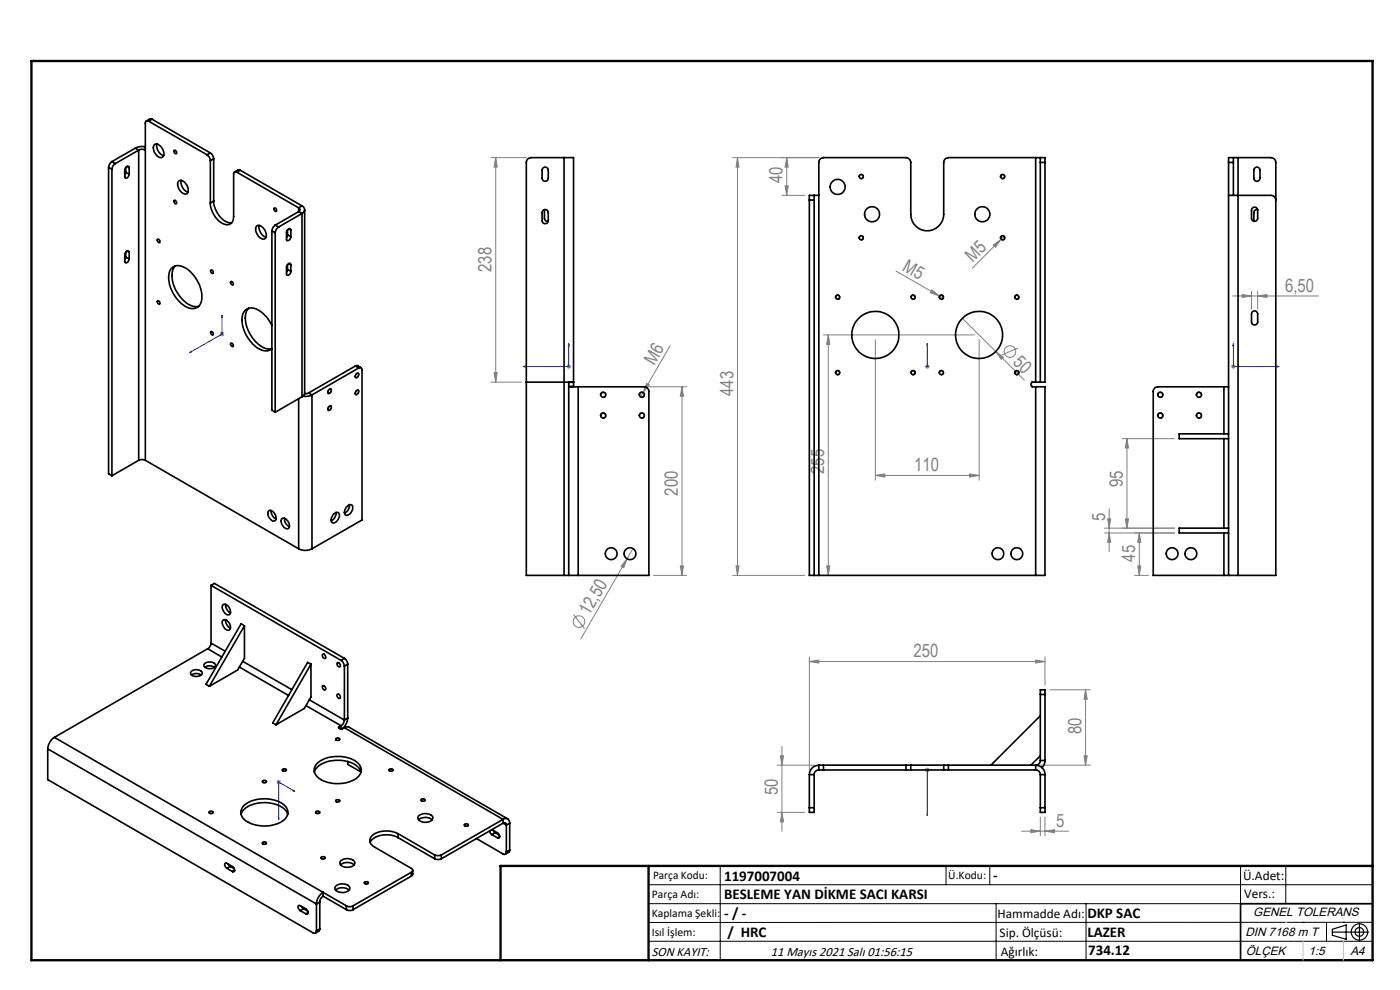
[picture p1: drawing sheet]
<svg xmlns="http://www.w3.org/2000/svg" width="297mm" height="210mm" viewBox="0 0 297 210" stroke-linecap="round" stroke-linejoin="round" font-family="sans-serif">
<g fill="none" stroke="#808080" stroke-width=".21">
<path d="M104.1 33.4h7.6M105.2 33.4l.3 2h-.7zM105.2 33.4v47.7M155.4 33.4h18.3M156.5 33.4v88.7M156.5 33.4l.3 2h-.7zM166.5 39.4h.7l-.3 2zM166.9 33.4v8M166.9 33.4l.3 2h-.7zM165.9 41.4h4.8M190.1 57.5l9.2 5.3M210.7 52l1.6-1.2-1.1 1.6z"/>
<path d="M212.3 50.8l-6 6.1M213 50.1l-.7 .7M46.6 70.9h1M46.7 70.5l.7 .7M47.1 70.4v1M47.4 70.5l-.7 .7M104.8 79h.7l-.3 2.1zM120.2 77.7h.9M120.3 77.4l.7 .7M120.6 77.2v1M121 77.4l-.7 .7M142.1 73.4l-5.6 9.8"/>
<path d="M174.7 71h32M175.7 71v51.1M175.7 71l.3 2.1h-.6zM185.7 72.1v29.8M196.2 77.7h1M196.4 77.4l.7 .7M196.7 77.2v1M197.1 77.4l-.7 .7M197.7 61.5l1.6 1.3-1.9-.7zM199.3 62.8l.8 .5M204.2 67.5l13.1 13.1M207.7 72.1v29.8"/>
<path d="M211.2 74.6l1.7 1.2-.5 .4zM216 73.8l-3.5 1.5M261.2 77.7h.9M261.3 77.4l.7 .7M261.5 62.8h18.2M261.7 77.2v1M262 77.4l-.7 .7M263.5 62.5l2 .3-2 .3zM265.5 61.8v3.8M266.8 62.8l2-.3v.6zM266.8 61.8v3.8M104.1 81.1h6.6"/>
<path d="M136.5 83.2l-.6 1.1M137.2 81.3l.5 .4-1.2 1.5zM137.7 82h8M144.7 82l.3 2.1h-.7zM144.7 82v40.1M238.1 93.1h11.1M239.1 93.1v18.9M239.1 93.1l.3 1.9h-.7zM133 118.5l-.7 1.9-.5-.3zM133 118.5l-9.8 17.1M134.3 116.4l-1.3 2.1M185.7 100.9l2-.4v.7z"/>
<path d="M185.7 100.9h22M205.7 100.5l2 .4-2 .3zM234.3 113.1h14.9M234.3 112h14.9M235 110.1h.6l-.3 1.9zM235.3 107.9v9.1M235.3 113.1l.3 1.9h-.6zM238.7 110.1h.7l-.3 1.9zM241.7 113.1l.3 1.9h-.6zM241.7 113.1v9M121.7 130.3l2.3 3M138.6 122.1h7.1"/>
<path d="M144.3 120h.7l-.3 2.1zM155.4 122.1h15.3M156.1 120h.7l-.3 2.1zM171.7 139.3v24M175.4 120h.6l-.3 2.1zM221.7 139.3v6M240.7 122.1h3M241.4 120h.6l-.3 2.1zM165.9 158.3v18M171.7 140.3l2-.3v.6zM171.7 140.3h50M219.7 140l2 .3-2 .3z"/>
<path d="M222.7 146.3h8.6M230.3 146.3v16M230.3 146.3l.3 2h-.6zM58.6 165.9h1M58.8 165.6l.7 .7M59.1 165.4v1M59.5 165.6l-.7 .7M164.9 162.3h7.8M164.9 172.3h5.8M165.6 160.3h.6l-.3 2zM165.9 172.3l.3 2h-.6zM196.2 163.3h1"/>
<path d="M196.4 163l.7 .7M196.7 162.8v1M197.1 163l-.7 .7M216.7 176.3h10M218.7 176l2 .3-2 .3zM220.7 173.3v4M220.7 162.3h10.6M221.7 176.3l2-.3v.6zM221.7 173.3v4M230 160.3h.6l-.3 2z"/>
<circle cx="214.3" cy="74.6" r="1.23"/>
<circle cx="122.8" cy="131.8" r="1.23"/>
</g>
<g fill="none" stroke="#000" stroke-width=".21">
<path d="M182.2 37.6a.5 .5 0 0 1 .4-.7 .5 .5 0 0 1 .6 .6 .5 .5 0 0 1-.6 .4M212.2 37.6a.48 .48 0 0 1 .5-.6 .48 .48 0 0 1 .5 .5 .48 .48 0 0 1-.6 .4M182.2 50.6a.51 .51 0 0 1 .5-.7 .51 .51 0 0 1 .5 .6 .51 .51 0 0 1-.6 .4M212.2 50.6a.5 .5 0 0 1 .5-.6 .5 .5 0 0 1 .5 .5 .5 .5 0 0 1-.6 .4M75.6 79.3l.3-.2a.59 .59 0 0 1 .1 .7 .59 .59 0 0 1-.6 .3v-.5zM177.2 79.2a.5 .5 0 0 1 .5-.6 .5 .5 0 0 1 .5 .5 .5 .5 0 0 1-.6 .4M177.2 63.2a.5 .5 0 0 1 .5-.6 .5 .5 0 0 1 .5 .5 .5 .5 0 0 1-.6 .4M193.2 63.2a.51 .51 0 0 1 .5-.7 .51 .51 0 0 1 .5 .6 .51 .51 0 0 1-.6 .4M193.2 79.2a.51 .51 0 0 1 .5-.7 .51 .51 0 0 1 .5 .6 .51 .51 0 0 1-.6 .4M199.2 79.2a.51 .51 0 0 1 .5-.7 .51 .51 0 0 1 .5 .6 .51 .51 0 0 1-.6 .4M199.2 63.2a.51 .51 0 0 1 .5-.7 .51 .51 0 0 1 .5 .6 .51 .51 0 0 1-.6 .4M215.2 63.2a.5 .5 0 0 1 .5-.6 .5 .5 0 0 1 .5 .5 .5 .5 0 0 1-.6 .4"/>
<path d="M215.2 79.2a.5 .5 0 0 1 .5-.6 .5 .5 0 0 1 .5 .5 .5 .5 0 0 1-.6 .4M69.6 86.4l.5-.4a.55 .55 0 0 1 .2 .6 .55 .55 0 0 1-.4 .5h-.3l-.1-.2zM69.6 82.8l.5-.4a.59 .59 0 0 1 .2 .7 .59 .59 0 0 1-.5 .4l-.3-.2zM75.6 82.9l.3-.2a.57 .57 0 0 1 .1 .7 .57 .57 0 0 1-.6 .3v-.5zM127.4 88.3a.59 .59 0 0 1 .5-.7 .59 .59 0 0 1 .6 .6 .59 .59 0 0 1-.7 .5M127.4 83.9a.6 .6 0 0 1 .5-.7 .6 .6 0 0 1 .7 .6 .6 .6 0 0 1-.8 .5M135.6 88.3a.6 .6 0 0 1 .5-.8 .6 .6 0 0 1 .7 .7 .6 .6 0 0 1-.8 .5M135.6 83.9a.61 .61 0 0 1 .5-.8 .61 .61 0 0 1 .7 .7 .61 .61 0 0 1-.8 .5M245.6 88.3a.59 .59 0 0 1 .5-.7 .59 .59 0 0 1 .6 .6 .59 .59 0 0 1-.7 .5M245.6 83.9a.6 .6 0 0 1 .5-.7 .6 .6 0 0 1 .6 .6 .6 .6 0 0 1-.7 .5M253.8 88.3a.6 .6 0 0 1 .5-.8 .6 .6 0 0 1 .6 .7 .6 .6 0 0 1-.7 .5M253.8 83.9a.61 .61 0 0 1 .5-.8 .61 .61 0 0 1 .7 .7 .61 .61 0 0 1-.8 .5"/>
<path d="M71.2 156.7a.52 .52 0 0 1 .5-.2 .52 .52 0 0 1 .4 .4 .49 .49 0 0 1-.5 .2 .49 .49 0 0 1-.4-.4zM44.4 172.1l.6-.1 .2 .2a.47 .47 0 0 1-.4 .4 .47 .47 0 0 1-.5-.4zM55.6 165.7a.5 .5 0 0 1 .6-.2 .5 .5 0 0 1 .4 .4 .51 .51 0 0 1-.6 .2 .51 .51 0 0 1-.4-.4zM55.7 178.6h.4l.5 .1a.47 .47 0 0 1-.5 .4 .47 .47 0 0 1-.5-.4zM59.9 163.2a.51 .51 0 0 1 .5-.2 .51 .51 0 0 1 .4 .5 .52 .52 0 0 1-.6 .1 .52 .52 0 0 1-.3-.4zM66.9 172.2a.52 .52 0 0 1 .6-.2 .52 .52 0 0 1 .4 .4 .52 .52 0 0 1-.6 .2 .52 .52 0 0 1-.4-.4zM71.2 169.7a.52 .52 0 0 1 .5-.1 .52 .52 0 0 1 .4 .4 .51 .51 0 0 1-.5 .2 .51 .51 0 0 1-.4-.5zM82.5 163.2a.54 .54 0 0 1 .5-.2 .54 .54 0 0 1 .4 .5 .54 .54 0 0 1-.5 .2 .54 .54 0 0 1-.4-.5zM89.4 169.5l.5-.1 .3 .2a.47 .47 0 0 1-.5 .4 .47 .47 0 0 1-.4-.4zM98.5 174.9a.55 .55 0 0 1 .5-.2 .55 .55 0 0 1 .4 .4 .52 .52 0 0 1-.5 .2 .52 .52 0 0 1-.4-.4zM68.1 181.8a.52 .52 0 0 1 .5-.2 .52 .52 0 0 1 .4 .5 .52 .52 0 0 1-.5 .2 .52 .52 0 0 1-.4-.5zM77.3 187.1a.51 .51 0 0 1 .5-.2 .51 .51 0 0 1 .4 .5 .52 .52 0 0 1-.6 .2 .52 .52 0 0 1-.3-.5z"/>
<path d="M137.6 187.7h153.6M137.6 191.7h153.6M137.6 199.7h153.6M152.8 183.7v20M200.7 183.7v4M210 183.7v4M211.3 191.7v12M230.4 191.7v12M263.2 183.7v20M272.8 183.7v8M276.4 195.6h.1M281.4 195.6v4.1"/>
<path d="M285 195.6h.1M291.2 195.6l-153.6 .1"/>
</g>
<g fill="none" stroke="#000" stroke-width=".25">
<path d="M282.6 197.7h7.8M282.6 197.1l3-.9v3l-3-.8zM288.4 195.8v3.8M106.2 203.7h185"/>
<circle cx="288.4" cy="197.7" r="1.74"/>
<circle cx="288.4" cy="197.7" r=".93"/>
</g>
<g fill="none" stroke="#00f" stroke-width=".21">
<path d="M40.2 74.8l.4-.3v.2zM47.1 66.9l.1 .3-.2 .1zM47.1 66.9v4l-6.9 3.9M110.9 77.7l.5-.1v.3zM120.6 72.9l.2 .5h-.3zM120.6 72.9v4.8h-9.7M196.7 72.9v.5v-.5M196.7 77.6v.3zM196.7 77.7h.1M196.7 72.9v4.8M261.7 72.9l.1 .5h-.3zM261.7 72.9v4.8h9.7"/>
<path d="M270.9 77.6l.5 .1-.5 .2zM59.1 173.4l.1 .1-.1 .3zM62.2 167.6l.3 .3-.3-.1zM62.5 167.9l-3.4-2v7.9M196.7 163.2v.2zM196.7 173v-.5v.5M196.7 163.3h.1M196.7 163.3v9.7"/>
</g>
<path d="M291.2 191.7h-28v12" fill="none" stroke="#000" stroke-width=".35"/>
<path d="M6.7 12.9h284.5v190.8h-284.5zM137.6 183.7v20M291.2 183.7h-185v20" fill="none" stroke="#000" stroke-width=".5"/>
<path d="M276.4 199.7v4M285 199.7v4" fill="none" stroke="#c0c0c0" stroke-width=".21"/>
<path d="M272.8 195.6h.1" fill="none" stroke="#c0c0c0" stroke-width=".25"/>
<g fill="#00f">
<path d="M196.7 72.9v.5zM196.7 77.6v.3z"/>
<path d="M261.7 72.9l-.2 .5h.3zM270.9 77.6v.3l.5-.2z"/>
<path d="M47.1 66.9l.1 .3-.2 .1zM40.2 74.8l.4-.3v.2zM62.2 167.6v.2l.3 .1zM59.1 173.4v.4l.1-.3z"/>
<path d="M196.7 163.2v.2zM196.7 172.5v.5zM120.6 72.9l.2 .5h-.3zM110.9 77.7l.5-.1v.3z"/>
</g>
<g fill="#808080">
<path d="M197.7 61.5l1.6 1.3-1.9-.7z"/>
<path d="M210.7 52l1.6-1.2-1.1 1.6z"/>
<path d="M133 118.5l-.7 1.9-.5-.3z"/>
<path d="M137.2 81.3l.5 .4-1.2 1.5z"/>
<path d="M211.2 74.6l1.7 1.2-.5 .4z"/>
<path d="M205.7 100.5l2 .4-2 .3zM185.7 100.9l2-.4v.7z"/>
<path d="M241.7 113.1l.3 1.9h-.6zM241.4 120h.6l-.3 2.1z"/>
<path d="M104.8 79h.7l-.3 2.1zM105.2 33.4l.3 2h-.7z"/>
<path d="M238.7 110.1h.7l-.3 1.9zM239.1 93.1l.3 1.9h-.7z"/>
<path d="M235 110.1h.6l-.3 1.9zM235.3 113.1l.3 1.9h-.6zM165.6 160.3h.6l-.3 2zM165.9 172.3l.3 2h-.6zM230.3 146.3l.3 2h-.6zM230 160.3h.6l-.3 2z"/>
<path d="M144.7 82l.3 2.1h-.7zM144.3 120h.7l-.3 2.1z"/>
<path d="M166.9 33.4l.3 2h-.7zM166.5 39.4h.7l-.3 2z"/>
<path d="M156.5 33.4l.3 2h-.7zM156.1 120h.7l-.3 2.1zM175.7 71l.3 2.1h-.6zM175.4 120h.6l-.3 2.1z"/>
<path d="M171.7 140.3l2-.3v.6zM219.7 140l2 .3-2 .3z"/>
<path d="M263.5 62.5l2 .3-2 .3zM266.8 62.8l2-.3v.6zM218.7 176l2 .3-2 .3zM221.7 176.3l2-.3v.6z"/>
</g>
<g fill="none" stroke="#000" stroke-width=".35">
<path d="M23 35.5l.7 .4M23 35.5v65l.7 .4M23.7 34.3a1.6 1.6 0 0 0-.7 1.2M23.7 34.3l.7 .4M23.7 35.9v65M24.4 34.7a1.47 1.47 0 0 0-.7 1.2M26.7 36.5l-.2 .6M26.7 36.5l.7 .5M26.7 35.5v1M27 35.3l.4 .3M27.4 35.6l-.1-.3h-.3l-.5 .6v1.8a.63 .63 0 0 0 .7-.1 .63 .63 0 0 0 .2-.6M27.4 35.6v1.4"/>
<path d="M28.7 31.4l.7 .4M28.7 31.4l-5 2.9M29.4 31.8a1.5 1.5 0 0 1 1.4 0M29.4 31.8l-5 2.9M29.4 31.8v65.8M30.8 31.1h-1.1l-1 .3M31.5 25.7a.44 .44 0 0 0-.5 0 .44 .44 0 0 0-.2 .4v71.5M31.5 25.7l12.4 7.1M32.2 25.3l-.3-.1-.9 .5M32.2 25.3l12.4 7.1M32.2 25.3l-.7 .4M32.7 30.7a1.63 1.63 0 0 1 2 1.5 .82 .82 0 0 1-.2 1.2 .82 .82 0 0 1-1.2-.3 2.07 2.07 0 0 1-.6-2.4z"/>
<path d="M33.3 30.5a2.27 2.27 0 0 0 1.4 2.5M36.9 32a.39 .39 0 0 1 .5 .1 .39 .39 0 0 1-.1 .5l-.3-.2zM37.9 38.4a1.3 1.3 0 0 1 1.8 .9 1.23 1.23 0 0 1-.3 1.9 1.97 1.97 0 0 1-1.5-2.8zM38.5 38.3a2.23 2.23 0 0 0 1.4 2.4M43.9 32.8a1.6 1.6 0 0 1 .7 1.3M44.6 32.4a1.6 1.6 0 0 1 .7 1.3M44.6 34.1v9M44.6 32.4l-.7 .4M45.3 33.7l-.7 .4M45.3 33.7v8.9M50.3 36.5a.42 .42 0 0 0-.5 0 .42 .42 0 0 0-.2 .4v9a1.5 1.5 0 0 1-.8 1.6 1.5 1.5 0 0 1-1.7-.2 5.4 5.4 0 0 1-2.5-4.2M50.3 36.5l13.1 7.6"/>
<path d="M51 36.1l-.4-.1-.8 .5M51 36.1l13.1 7.6M51 36.1l-.7 .4M115.1 35.7a.65 .65 0 0 1 .8-.2 .65 .65 0 0 1 .4 .6v1.7a.65 .65 0 0 1-.6 .7 .65 .65 0 0 1-.7-.7v-1.7zM119.7 33.4h-7.1a1.02 1.02 0 0 0-.9 1.1v87.6h8M119.7 33.4h2v47.7M119.7 33.4v88.7M219.7 33.4h1M219.7 33.4h-18.5a1.02 1.02 0 0 0-1 1.1v11a3.5 3.5 0 0 1-3.5 3.5 3.5 3.5 0 0 1-3.5-3.5v-11a1.09 1.09 0 0 0-1-1.1h-17.5a1.02 1.02 0 0 0-1 1.1v87.6M219.7 33.4v47.7M220.7 33.4h1v1.1M220.7 33.4v1.1"/>
<path d="M220.7 34.5h1M220.7 34.5v46.6M221.7 34.5v46.6h-1M260.6 34.5h1.1M260.6 34.5v87.6M261.7 33.4v1.1M261.7 33.4h-1.1v1.1M261.7 33.4h.9M261.7 34.5v6.9M262.6 33.4h7.1a1.02 1.02 0 0 1 1 1.1v87.6h-8.1M262.6 33.4v88.7M266.1 35.7a.65 .65 0 0 1 .8-.2 .65 .65 0 0 1 .4 .6v1.7a.65 .65 0 0 1-.7 .7 .65 .65 0 0 1-.6-.7v-1.7z"/>
<path d="M26.7 54.5l-.2 .6M26.7 53.5v1M26.7 54.5l.7 .4M27 53.3l.4 .2M27.4 53.5v-.1a.63 .63 0 0 0-.7 0 .63 .63 0 0 0-.2 .7v1.5a.63 .63 0 0 0 .7 0 .63 .63 0 0 0 .2-.7M27.4 53.5v1.4M33.4 50.7a.44 .44 0 0 1 .5 .3 .44 .44 0 0 1-.1 .5l-.4-.4zM36.4 56.9a2.65 2.65 0 0 1 3.6 .4 6.9 6.9 0 0 1 2.5 7.1 2.15 2.15 0 0 1-3.3 .5 7.2 7.2 0 0 1-3.2-7.3zM37 42.5a.37 .37 0 0 1 .5 .2 .37 .37 0 0 1-.3 .5l-.3-.4zM37.2 56.4a4.3 4.3 0 0 0-.1 4.7 6.2 6.2 0 0 0 4.4 3.9h.6M44.8 57.3a.42 .42 0 0 1 .4 .2 .42 .42 0 0 1-.1 .5l-.4-.4zM45.3 42.6a4.9 4.9 0 0 0 3.5 4.7h.3"/>
<path d="M45.3 42.6l-.7 .5M48.9 59.8a.39 .39 0 0 1 .5 .2 .39 .39 0 0 1-.1 .5l-.3-.3zM54.5 47.9a1.36 1.36 0 0 1 1.7 1 1.23 1.23 0 0 1-.2 1.8 2.03 2.03 0 0 1-1.5-2.8zM55 47.8a2.23 2.23 0 0 0 1.4 2.5M57.7 49l.7 .4M57.7 49v38l.7 .4M58.1 44.2a.4 .4 0 0 1 .5 .2 .4 .4 0 0 1-.1 .5l-.3-.3zM58.4 47.8l-.5 .5-.2 .7M58.4 49.4v38M58.4 47.8l.7 .3M59.1 48.1a1.52 1.52 0 0 0-.7 1.3M61 49.8l-.2 .6"/>
<path d="M61 57.2l-.2 .5M61 49.8l.7 .4M61 48.8v1M61 56.2v1M61 57.2l.7 .4M61.2 48.6l.5 .2M61.2 55.9l.5 .3M61.7 56.2v-.2a.61 .61 0 0 0-.7 .1 .61 .61 0 0 0-.2 .6v1.6a.63 .63 0 0 0 .7-.1 .63 .63 0 0 0 .2-.6M61.7 48.8v-.1a.58 .58 0 0 0-.7 0 .58 .58 0 0 0-.2 .6v1.6a.63 .63 0 0 0 .7 0 .63 .63 0 0 0 .2-.7M61.7 48.8v1.4M61.7 56.2v1.4M63.4 44.1a.43 .43 0 0 1 .2 .4 .43 .43 0 0 1-.2 .4"/>
<path d="M63.4 44.9l-5 2.9M63.4 44.9l.7 .4M63.4 44.1v.8M64.1 43.7a.87 .87 0 0 1 .5 .8 .87 .87 0 0 1-.5 .8M64.1 45.3l-5 2.8M64.1 45.3v38.9M64.1 43.7l-.7 .4M64.6 44.5v38.9l-.1 .4-.4 .4M115.1 44.7a.65 .65 0 0 1 .8-.2 .65 .65 0 0 1 .4 .6v1.7a.65 .65 0 0 1-.6 .7 .65 .65 0 0 1-.7-.7v-1.7zM115.5 44.5v2a.65 .65 0 0 0 .8 .4M171.7 42.4h1M171.7 42.4v79.7h1"/>
<path d="M172.7 41.4h-1v1M172.7 41.4v1M172.7 41.4h1M172.7 42.4v79.7M260.6 41.4h9.1a.96 .96 0 0 1 1 1M265.8 44a.65 .65 0 0 1 1 .6v1.7a.65 .65 0 0 1-.6 .7 .65 .65 0 0 1-.7-.7v-1.7zM266.8 44.5h-.5l-.3 .4v2M33.4 63.8a.37 .37 0 0 1 .5 .2 .37 .37 0 0 1-.2 .5l-.3-.4zM44.7 70.4a.39 .39 0 0 1 .5 .2 .39 .39 0 0 1-.1 .5l-.3-.3zM48.9 72.8a.41 .41 0 0 1 .5 .2 .41 .41 0 0 1-.1 .5l-.3-.2zM52.7 65.4a4.6 4.6 0 0 0 .2 5.2 6 6 0 0 0 4.2 3.4h.6a2.79 2.79 0 0 1-3.8-.7 7 7 0 0 1-2.4-6.7 2.03 2.03 0 0 1 3.3-.9 7.1 7.1 0 0 1 2.9 3.4M75.4 77.6l.4-.1 .8 .5"/>
<path d="M75.4 77.6l-9.9 5.8M75.4 77.6l.7 .5M75.6 79.4l.2-.2a.47 .47 0 0 1 .2 .6 .47 .47 0 0 1-.6 .2zM76.1 78.1a.42 .42 0 0 1 .5-.1 .42 .42 0 0 1 .2 .4v31.9l-10.6 6.1M76.1 78.1l-9.9 5.7M265.6 66.2l.4-.2a.64 .64 0 0 1 .8 .6v1.7a.65 .65 0 0 1-.6 .6 .65 .65 0 0 1-.7-.6v-1.7zM29.4 97.6a1.5 1.5 0 0 1 1.4 0M29.4 97.6l-5.7 3.3M30.8 97.6l32.6 18.8M63.4 84.6v31.8M64.1 84.2l-5.7 3.2M65.5 83.4l-.9 .1"/>
<path d="M65.5 83.4l.7 .4M66.2 83.8l-.7 .2-1.3 .1M66.2 83.8v32.6M69.9 86.2l.1-.1a.47 .47 0 0 1 .2 .6 .47 .47 0 0 1-.6 .2v-.4zM69.9 82.6l.1-.1a.48 .48 0 0 1 .2 .6 .48 .48 0 0 1-.6 .3v-.5zM75.6 82.9l.2-.1a.5 .5 0 0 1 .3 .5 .5 .5 0 0 1-.5 .4l-.2-.2zM111.7 81.1h10M120.6 82h2.1M120.6 81.1v.9M120.6 81.1h.1M120.6 82v40.1M120.6 82h1.1"/>
<path d="M120.6 81.1h1.1M121.7 81.1v.9M121.7 82h.1M122.7 82h14a.96 .96 0 0 1 1 1v39.1h-15M122.7 82v40.1M219.7 81.1h1M219.7 81.1h-.7a.57 .57 0 0 0 0 .9h.7M219.7 82h2v40.1h-2M219.7 82v40.1M259.6 82h1M259.6 82h-14a.96 .96 0 0 0-.9 1v39.1h14.9M259.6 82v10"/>
<path d="M259.6 93.1v18.9M260.6 92h-10.4v1.1h10.4M56.9 108.5a.94 .94 0 0 1 1.4 .6 .76 .76 0 0 1 .3 .9 .76 .76 0 0 1-.8 .5 1.82 1.82 0 0 1-.9-2zM57.5 108.3a1.9 1.9 0 0 0 1.1 1.8M59.7 110.1l.2-.1a1.3 1.3 0 0 1 1.5 1.3 .64 .64 0 0 1-.3 .9 .64 .64 0 0 1-.9-.4l-.5-.8zM60.4 110a1.9 1.9 0 0 0 1 1.7M63.4 116.4a3 3 0 0 0 2.8 0M70.8 109a.66 .66 0 0 1 .9-.3 .66 .66 0 0 1 .3 .9 1.42 1.42 0 0 1-1.5 1.3 1.39 1.39 0 0 1 .3-1.9zM71.3 108.7a1.81 1.81 0 0 1-1 1.8M73.7 107.4a.63 .63 0 0 1 .8-.3 .63 .63 0 0 1 .3 .8 1.42 1.42 0 0 1-1.5 1.3 1.36 1.36 0 0 1 .4-1.8zM74.1 107.1a1.9 1.9 0 0 1-1 1.8M259.6 113.1v9"/>
<path d="M260.6 112h-10.4v1.1h10.4M44.1 137.6l-32.6 18.8M44.1 137.6l3 1.8M44.8 136.4l-.1 .5-.6 .7M44.8 124.2v12.2M44.8 124.2l27.6 15.9M44.8 124.2l.7-.5 27.6 16M44.8 136.4l3 1.7M47.3 128.3a1.05 1.05 0 0 1 1.5 .8l.1 .3a.65 .65 0 0 1-.2 .9 .65 .65 0 0 1-.9-.1 1.57 1.57 0 0 1-.5-1.9zM47.3 131.6a1.06 1.06 0 0 1 1.5 .8l.1 .3a.69 .69 0 0 1-.3 1 .69 .69 0 0 1-1-.5l-.5-1zM47.9 128.2a1.88 1.88 0 0 0 1 1.8M47.9 131.5a1.8 1.8 0 0 0 1 1.7"/>
<path d="M51.9 132.7l-.7-.4-7.5 12.9 .7 .4M51.9 132.7l-7.5 12.9M51.9 132.7v7l-1.5 2.4-6 3.5M68.4 138.8a.51 .51 0 0 1 .6 .3 .51 .51 0 0 1-.1 .6l-.4-.2zM73.1 139.7a1.6 1.6 0 0 1 .7 1.2M73.1 139.7l-.7 .4M119.7 122.1h.9M120.6 122.1h2.1M172.7 122.1h1M173.7 122.1h46M259.6 122.1h1M260.6 122.1h2"/>
<path d="M10.1 158.8v6.6l56.3 32.5a.44 .44 0 0 0 .5 0 .44 .44 0 0 0 .2-.4M10.1 158.8l57 33M11.5 156.4a3.2 3.2 0 0 0-1.4 2.4M11.5 156.4l62 35.7M40.6 143.2a1.75 1.75 0 0 1 2.1 0M40.7 142.3a1.56 1.56 0 0 1 2.2 .4 1.44 1.44 0 0 1-2.3 .4l-.2-.4zM43.5 141.6a1.75 1.75 0 0 1 2 0M43.5 140.7a1.51 1.51 0 0 1 2.2 .4 1.42 1.42 0 0 1-2.3 .4l-.1-.5zM50.8 141.5l10.4 6M51.5 140.3l10.4 6M64.9 149.7l7.5 4.2M65.6 148.4l7.5 4.3"/>
<path d="M66 140.9v6.9l-1.4 2.5-6 3.4M66 140.9l-7.4 12.8M66 140.9l-.7-.4-7.4 12.8 .7 .4M68.5 145.4a.57 .57 0 0 1 .5 .4 .57 .57 0 0 1-.1 .6 .61 .61 0 0 1-.4-1zM71.3 156.6h.3l.4 .1a.4 .4 0 0 1-.4 .3 .4 .4 0 0 1-.3-.3zM71.5 147.3a.53 .53 0 0 1 .6 .2 .53 .53 0 0 1-.1 .7l-.5-.4zM71.6 140.5a.58 .58 0 0 1 .5 .4 .58 .58 0 0 1-.1 .6 .61 .61 0 0 1-.4-1zM71.9 154.3a.45 .45 0 0 0 .6 .3M71.9 154.3v.1M72.4 140.1a1.6 1.6 0 0 1 .7 1.2M72.4 153.9l-.5 .4M72.4 153.9v.7"/>
<path d="M73.1 154.4l.5-.2 .4 .1 33.7 19.4M73.1 152.7l-.3 .7-.4 .5M73.1 154.4l-.6 .2M73.1 154.4l33.6 19.4M73.1 141.3v11.4M73.8 152.3a3.3 3.3 0 0 1-1.3 2.3M73.8 140.9v11.4M73.8 140.9l-.7 .4M73.8 152.3l-.7 .4M220.7 147.3v-1h1v1M220.7 147.3v14M220.7 151.8l-10.5 10.5"/>
<path d="M220.7 147.3h1M221.7 147.3v14M44.4 172.2a.39 .39 0 0 1 .5-.1 .39 .39 0 0 1 .2 .4h-.6zM51.2 172.7a3.7 3.7 0 0 1 3.2-2.3 6.8 6.8 0 0 1 6.3 1.7l.3 .6M51.8 170.9a7.1 7.1 0 0 1 8.7 .1 1.96 1.96 0 0 1-.6 3.2 7.3 7.3 0 0 1-8.1-.4 1.89 1.89 0 0 1 0-2.9zM55.7 178.7a.45 .45 0 0 1 .5-.1 .45 .45 0 0 1 .3 .4 .44 .44 0 0 1-.5 .1 .44 .44 0 0 1-.3-.4zM55.7 165.7a.43 .43 0 0 1 .5-.2 .43 .43 0 0 1 .3 .4 .42 .42 0 0 1-.5 .2 .42 .42 0 0 1-.3-.4zM59.9 163.3a.42 .42 0 0 1 .5-.2 .42 .42 0 0 1 .3 .3 .43 .43 0 0 1-.4 .2 .43 .43 0 0 1-.4-.3zM67 172.2a.45 .45 0 0 1 .5-.1 .45 .45 0 0 1 .3 .3 .44 .44 0 0 1-.5 .2 .44 .44 0 0 1-.3-.4zM67.3 161.9a7.2 7.2 0 0 1 8.8 .1 1.99 1.99 0 0 1-.6 3.2 7.4 7.4 0 0 1-8.1-.4 1.86 1.86 0 0 1-.1-2.9zM71.3 169.8a.43 .43 0 0 1 .4-.2 .43 .43 0 0 1 .3 .4 .42 .42 0 0 1-.4 .1 .42 .42 0 0 1-.3-.3zM73.8 161.5v.6l2.8 1.7a4.7 4.7 0 0 0-4.9-2.5 5 5 0 0 0-5 2.4v.1"/>
<path d="M82.5 163.3a.38 .38 0 0 1 .5-.2 .38 .38 0 0 1 .3 .4l-.5 .1-.3-.2zM84.5 176.8a5.3 5.3 0 0 0-5.6 .5 1.44 1.44 0 0 0 .6 2.4l7.8 4.5a.43 .43 0 0 1 .3 .4 .43 .43 0 0 1-.3 .4M84.5 177.7a4.9 4.9 0 0 0-5.8 .7l-.2 .3M84.5 176.8l7.7 4.6M84.5 176.8v.9M84.5 177.7l7.7 4.5M88.8 173.9a2.28 2.28 0 0 1 2.9 0M88.9 173a2.16 2.16 0 0 1 2.9 .4 1.61 1.61 0 0 1-2.3 .9 .79 .79 0 0 1-.8-.4 .79 .79 0 0 1 .2-.9zM89.4 169.6a.45 .45 0 0 1 .4-.1 .45 .45 0 0 1 .3 .3 .44 .44 0 0 1-.4 .2 .44 .44 0 0 1-.3-.4zM98.5 174.9a.38 .38 0 0 1 .5-.2 .38 .38 0 0 1 .2 .5l-.4 .1-.3-.2zM101.1 177.9l5.6 3.2a.44 .44 0 0 0 .5 .1 .44 .44 0 0 0 .2-.5M103.9 176.2l.1 .5 .4 .4"/>
<path d="M104.4 176l1.2 .7 .2 .3 .2 .5-.2 .3-.2-.1M104.4 177.1l1.2 .6M104.7 176.2l.4 .4M105.1 176.6l-.7 .5M105.1 176.6l.8 .6M106 177.5l-.4 .2M106.7 173.8a.86 .86 0 0 1 1-.1 .86 .86 0 0 1 .4 .9M106.7 174.6a.42 .42 0 0 1 .5-.1 .42 .42 0 0 1 .2 .5M106.7 173.8l-13.1 7.6M106.7 173.8v.8M106.7 174.6l-13.1 7.6M106.7 174.6l.7 .4"/>
<path d="M107.4 175v5.7M108.1 174.6l-.7 .4M108.1 174.6v5.7M171.7 171.3v1h1v-1M171.7 164.3v7M171.7 164.3h1M171.7 171.3h1M172.7 164.3v7M173.7 163.3h1M173.7 162.3h1M173.7 162.3a2.05 2.05 0 0 0-2 2M173.7 163.3a.96 .96 0 0 0-1 1"/>
<path d="M173.7 162.3v1M174.7 163.3h17.5M174.7 162.3h17.5M174.7 162.3v1M192.2 163.3h1M192.2 162.3h1M192.2 162.3v1M193.2 163.3h7M193.2 162.3h7M193.2 162.3v1M200.2 163.3h1M200.2 162.3h1"/>
<path d="M200.2 162.3v1M201.2 163.3h18.5M201.2 162.3v1M201.2 162.3h18.5M219.7 162.3a1.99 1.99 0 0 1 2 2M219.7 163.3a.96 .96 0 0 1 1 1M219.7 162.3v1M220.7 171.3v1h1v-1M220.7 161.3a.96 .96 0 0 1-1 1M220.7 164.3v7M220.7 160.3l-2 2M220.7 164.3h1"/>
<path d="M220.7 171.3h1M220.7 161.3h1M221.7 161.3l-.2 .8-.5 .7M221.7 164.3v7M48.1 184.2a.61 .61 0 0 1-.4-.5 .61 .61 0 0 1 .3-.7l1.6 1.1 .1 .7-.4 .1M48.1 184.2l1.2 .7M48.4 183.3l.4 .5M48.8 183.8l-.7 .4M48.8 183.8l.9 .5M49.8 184.6l-.5 .3M63.7 193.2l-.5-.7 .2-.5 1.5 .8a.62 .62 0 0 1 .4 .5 .62 .62 0 0 1-.2 .6l-.2-.1M63.7 193.2l1.2 .6"/>
<path d="M64 192.3l.4 .4M64.4 192.7l-.7 .5M64.4 192.7l.9 .6M65.3 193.6l-.4 .2M67.1 191.8v5.7M67.8 197.1l-.2 .4-.7 .4M67.8 191.3l-.7 .5M67.8 191.3v5.8M67.8 197.1l-.7 .4M68.2 181.8h.7a.39 .39 0 0 1-.4 .4 .39 .39 0 0 1-.3-.4zM68.5 190.1v-.8a2.97 2.97 0 0 0-1.4 2.5M68.5 190.1a1.38 1.38 0 0 0-.7 1.2"/>
<path d="M68.5 190.1l5 2.9M71.2 188.1a2.07 2.07 0 0 1 3 .2 1.41 1.41 0 0 1-2 1l-1-.5-.2-.4zM71.2 188.8a2.36 2.36 0 0 1 2.9 0M72.2 182.7a2.04 2.04 0 0 1 3.1 .2 1.26 1.26 0 0 1-1.6 1.1 1.1 1.1 0 0 1-1.5-1.3zM72.2 183.5a2.28 2.28 0 0 1 2.9 0M73.5 192.1a1.5 1.5 0 0 0 1.4 0M73.5 193a1.5 1.5 0 0 0 1.4 0M73.5 192.1v.9M74.9 192.1v.9M77.3 187.2a.38 .38 0 0 1 .5-.2 .38 .38 0 0 1 .2 .4l-.4 .1-.3-.1zM87.3 185l-12.4 7.1M87.3 185v.8"/>
<path d="M87.3 185.8l-12.4 7.2M87.6 184.6v1l-.3 .2M92.2 181.4l.5 .1 .9-.1M92.2 182.2a1.5 1.5 0 0 0 1.4 0M92.2 181.4v.8M93.6 181.4v.8M108.1 180.3l-.1 .4-.8 .5M108.1 180.3l-.7 .4"/>
<circle cx="177.7" cy="39.7" r="1.6"/>
<circle cx="182.7" cy="37.4" r=".42"/>
<circle cx="212.7" cy="37.5" r=".42"/>
<circle cx="182.7" cy="50.4" r=".42"/>
<circle cx="185" cy="45.4" r="1.6"/>
<circle cx="208.4" cy="45.4" r="1.6"/>
<circle cx="212.7" cy="50.5" r=".43"/>
<circle cx="177.7" cy="79" r=".42"/>
<circle cx="177.7" cy="63" r=".43"/>
<circle cx="185.7" cy="71" r="5"/>
<circle cx="193.7" cy="79" r=".41"/>
<circle cx="193.7" cy="63" r=".42"/>
<circle cx="199.7" cy="79" r=".41"/>
<circle cx="199.7" cy="63" r=".42"/>
<circle cx="207.7" cy="71" r="5"/>
<circle cx="215.7" cy="79" r=".41"/>
<circle cx="215.7" cy="63" r=".42"/>
<circle cx="127.9" cy="83.8" r=".52"/>
<circle cx="127.9" cy="88.2" r=".52"/>
<circle cx="136.2" cy="83.7" r=".52"/>
<circle cx="136.2" cy="88.1" r=".52"/>
<circle cx="246.2" cy="88.2" r=".51"/>
<circle cx="246.2" cy="83.7" r=".51"/>
<circle cx="254.3" cy="88.2" r=".52"/>
<circle cx="254.3" cy="83.8" r=".52"/>
<circle cx="129.7" cy="117.4" r="1.25"/>
<circle cx="133.7" cy="117.5" r="1.26"/>
<circle cx="211.7" cy="117.4" r="1.25"/>
<circle cx="215.7" cy="117.5" r="1.26"/>
<circle cx="248.7" cy="117.4" r="1.25"/>
<circle cx="252.7" cy="117.5" r="1.26"/>
</g>
<g font-size="3.9" fill="#808080">
<text x="166" y="38.8" transform="rotate(-90 166 38.8)">40</text>
<text x="104.3" y="57.7" transform="rotate(-90 104.3 57.7)">238</text>
<text x="191.3" y="57.2" transform="rotate(30 191.3 57.2)">M5</text>
<text x="206.4" y="55.7" transform="rotate(-45 206.4 55.7)">M5</text>
<text x="272.6" y="61.9">6,50</text>
<text x="138.8" y="77.5" transform="rotate(-60 138.8 77.5)">M6</text>
<text x="214.8" y="76.9" transform="rotate(45 214.8 76.9)">50</text>
<text x="155.6" y="84" transform="rotate(-90 155.6 84)">443</text>
<text x="174.9" y="100.5" transform="rotate(-90 174.9 100.5)">255</text>
<text x="193.9" y="100">110</text>
<text x="143.8" y="105.2" transform="rotate(-90 143.8 105.2)">200</text>
<text x="238.2" y="103.3" transform="rotate(-90 238.2 103.3)">95</text>
<text x="234.5" y="110.6" transform="rotate(-90 234.5 110.6)">5</text>
<text x="240.8" y="119.2" transform="rotate(-90 240.8 119.2)">45</text>
<text x="125" y="130.7" transform="rotate(-60 125 130.7)">12,50</text>
<text x="193.8" y="139.4">250</text>
<text x="229.5" y="155.7" transform="rotate(-90 229.5 155.7)">80</text>
<text x="165" y="168.7" transform="rotate(-90 165 168.7)">50</text>
<text x="224" y="175.4">5</text>
</g>
<g font-size="3.2">
<text x="153.6" y="186.8">1197007004</text>
<text x="153.6" y="190.8">BESLEME YAN DİKME SACI KARSI</text>
<text x="210.7" y="186.6">-</text>
<text x="153.6" y="194.8">- / -</text>
<text x="230.7" y="194.8">DKP SAC</text>
<text x="154.3" y="198.8">/ HRC</text>
<text x="230.7" y="198.7">LAZER</text>
<text x="230.8" y="202.6">734.12</text>
</g>
<g font-size="2.8">
<text x="263.7" y="186.7">Ü.Adet:</text>
<text x="263.9" y="190.5">Vers.:</text>
<text x="211.6" y="194.8">Hammadde Adı:</text>
<text x="138.3" y="202.8">SON KAYIT:</text>
<text x="163.5" y="202.8">11 Mayıs 2021 Salı 01:56:15</text>
<text x="212.1" y="198.7">Sip. Ölçüsü:</text>
<text x="212.3" y="202.7">Ağırlık:</text>
</g>
<g font-size="2.6">
<text x="265.9" y="194.4">GENEL TOLERANS</text>
<text x="264.2" y="198.5">DIN 7168 m T</text>
<text x="264.3" y="202.6">ÖLÇEK</text>
<text x="277.6" y="202.6">1:5</text>
<text x="286.5" y="202.6">A4</text>
</g>
<g font-size="2.5">
<text x="138.3" y="190.5">Parça Adı:</text>
<text x="138.5" y="186.5">Parça Kodu:</text>
<text x="201.2" y="186.5">Ü.Kodu:</text>
<text x="138.3" y="194.5">Kaplama Şekli:</text>
<text x="138.3" y="198.6">Isıl İşlem:</text>
</g>
</svg>
